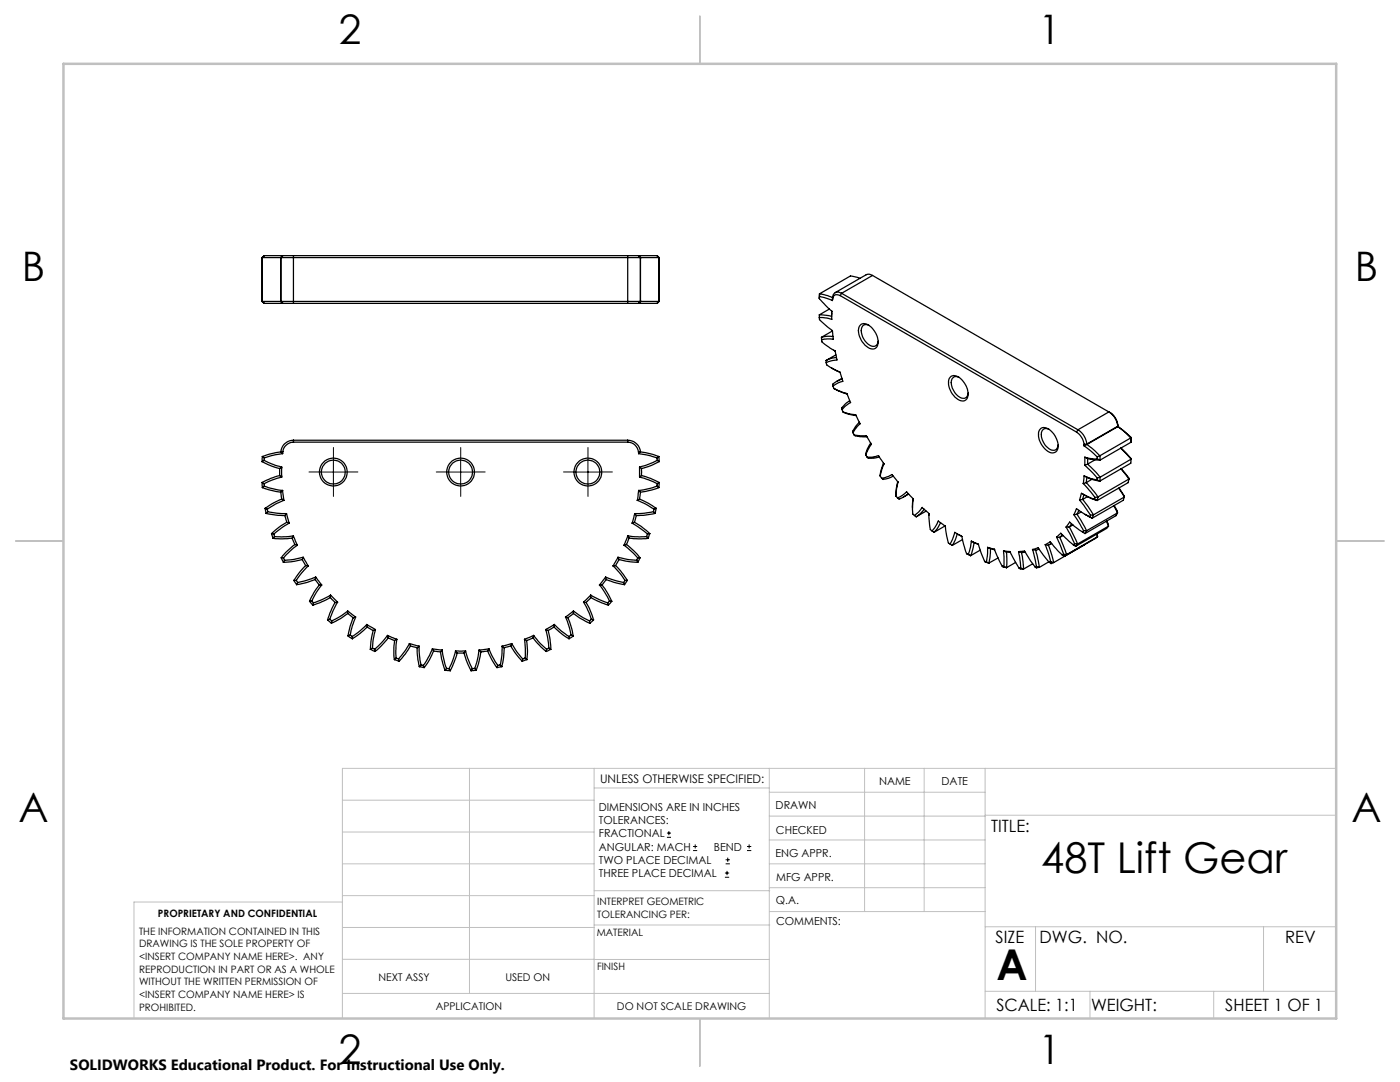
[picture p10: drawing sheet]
<svg xmlns="http://www.w3.org/2000/svg" width="279mm" height="216mm" viewBox="0 0 279 216" stroke-linecap="round" stroke-linejoin="round" font-family="sans-serif">
<g fill="none" stroke="#000" stroke-width=".2">
<path d="M64 94.2h5M66.5 91.7v5M89.4 94.2h5M91.9 91.7v5M114.8 94.2h5M117.3 91.7v5M133.1 167.1h.8M133.1 166.2h.8M133.5 165.8v.9M138.3 169.7h.8M138.3 168.9h.8M138.7 168.5v.8"/>
<path d="M144.7 175h.8M144.7 174.2h.8M144.8 172.4h.9M144.8 171.6h.9M145.1 173.8v.8M145.2 171.1v.9M149.1 169.7h.8M149.1 168.9h.8M149.5 168.5v.8"/>
</g>
<path d="M64 94.2h-2.3M66.5 91.7v-2.4M66.5 96.7v2.4M69 94.2h2.4M89.4 94.2h-2.3M91.9 91.7v-2.4M91.9 96.7v2.4M94.4 94.2h2.4M114.8 94.2h-2.3M117.3 91.7v-2.4M117.3 96.7v2.4M119.8 94.2h2.4" fill="none" stroke="#000" stroke-width=".2" stroke-dasharray="15.2 1.3 1.3 1.3"/>
<g fill="none" stroke="#c0c0c0" stroke-width=".2">
<path d="M68.3 159.7h50.3M93.7 153.3v44.9M118.6 153.3v49.9M118.6 157.2h34.9M153.5 153.3v49.9M153.5 158.1h43.1M172.5 153.3v28.6M184.4 153.3v28.6M196.6 153.3v49.9M266.7 153.3h-198.4v49.9M68.3 178.7h50.3M68.3 172.4h50.3"/>
<path d="M68.3 166h50.3M68.3 180h-41.6v23.2M118.6 177.7h35M153.5 167.6h43.1M153.5 162.8h43.1M153.5 172.4h43.1M153.5 177.1h43.1M196.6 162.7h70.1M68.3 198.2h85.2M68.3 191.4l85.2 .1M68.3 185.1h50.3M118.6 184.6h35"/>
<path d="M153.6 181.9h43M196.6 197.8h70.1M196.6 184.9h70.1M206.7 184.9v12.9M217.5 197.8v5.4M242.2 197.8v5.4M252.2 184.9v12.9"/>
</g>
<path d="M139.7 3.2v9.5M3.1 107.9h9.6M266.7 107.9h9.5M139.7 203.2v9.6" fill="none" stroke="#c0c0c0" stroke-width=".25"/>
<path d="M12.7 12.7h254v190.5h-254z" fill="none" stroke="#c0c0c0" stroke-width=".5"/>
<g fill="none" stroke="#000" stroke-width=".25">
<path d="M52.3 51.4h.1M52.3 51.4v8.7M52.4 51.4h3.6M52.4 51.4v8.7M52.7 51h3.7M52.7 51l-.4 .4M52.7 51l-.3 .4M56 51.4h.1M56 51.4v8.7M56.1 51.4h71.7M56.1 51.4v8.7M56.4 51h.1"/>
<path d="M56.4 51l-.4 .4M56.4 51h2.2M56.4 51l-.3 .4M58.6 51v9.5M58.6 51h66.7M125.3 51h2.1M125.3 51v9.5M127.4 51h.1M127.4 51l.4 .4M127.5 51h3.6M127.5 51l.3 .4M127.8 51.4h.1"/>
<path d="M127.8 51.4h3.7M127.8 51.4v8.7M131.1 51l.5 .4M131.1 51l.4 .4M131.5 51.4h.1M131.5 51.4v8.7M131.6 51.4v8.7M163.5 59.6l2.5 2.5M163.5 59.2v.4M163.5 59.2l2.6 .8M163.5 58.6l1.7 .4 1 .4M163.5 58.6v1"/>
<path d="M163.5 58.6v.6M166.2 59.7l-.1 .3M166.2 59.3v.1M166.2 59.3v.4M166.2 59.4l-.1 .6M167.7 59a.9 .9 0 0 0-1-.2 .9 .9 0 0 0-.5 .9M167.7 59l47.1 27.2M168 58.5a1.08 1.08 0 0 0-1.2-.2 1.08 1.08 0 0 0-.6 1M168 58.5l47.1 27.3M168 58.5l-.3 .5M171.6 55.5l-1.9-.4-6.2 3.5M174.1 55l-.6-.3-.6 .1-6.2 3.6"/>
<path d="M174.1 55l-6.1 3.5M174.1 55l47.2 27.2M52.3 60.1h.1M52.3 60.1l.4 .4M52.4 60.1h3.6M52.4 60.1l.3 .4M52.7 60.5h3.7M56 60.1h.1M56 60.1l.4 .4M56.1 60.1h71.7M56.1 60.1l.3 .4M56.4 60.5h.1"/>
<path d="M56.4 60.5h2.2M58.6 60.5h66.7M125.3 60.5h2.1M127.4 60.5h.1M127.5 60.5h3.6M127.8 60.1h.1M127.8 60.1h3.7M127.8 60.1l-.4 .4M127.8 60.1l-.3 .4M131.5 60.1h.1M131.5 60.1l-.4 .4M131.6 60.1l-.5 .4"/>
<path d="M163.5 63.4v.4l1.6 1.4a1.56 1.56 0 0 1 1.1 1.8l.1 .7-1.2-.1-1.1 .2M163.5 62.8l2.5 .3M163.5 62.8v.6M163.9 67.3l.1 .5M164 67.8v.3a7.2 7.2 0 0 0 2.7 2M164.9 71.9v.5M164.9 72.4l.1 .4 1.7 1a1.6 1.6 0 0 1 1.3 1.6l.2 .7-1 .3-.9 .6M165.5 61.7l-2 1.1M166 62.1v.8M166 73.4l1.7 .9M166 62.1v1.6l-1-.2-1.5-.1M166.1 66l-2.2 1.3"/>
<path d="M166.2 67.1h-1.1l-1.2 .2M166.3 77l.1 .5M166.4 69.9l.3 .2M166.4 77.5l1.7 .7a1.44 1.44 0 0 1 1.4 1.5l.3 .6-1 .6-.7 .8M166.4 77.5l2.7 1.1M166.7 70.1l.3 1.7-1.1 .2-1 .4M166.8 70.8l-1.9 1.1M166.9 71.3l-1 .2-1 .4M168 75.5l-1 .6M168.1 75.6l-1.7 .9-.2 .2 .1 .3M169.6 80l-1 .8a1.05 1.05 0 0 0-.5 .9M171.9 64.7a2.38 2.38 0 0 1 2.7 1.5 2.63 2.63 0 0 1 .2 3.2 1.69 1.69 0 0 1-2.2-.5 3.7 3.7 0 0 1-1.1-3.8z"/>
<path d="M173.4 64.9a.99 .99 0 0 0-1.1 0 .99 .99 0 0 0-.4 1.1 3.4 3.4 0 0 0 2.3 3.1l.7-.2 .4-.8M189.7 75.2a1.65 1.65 0 0 1 2.4 .7 3.5 3.5 0 0 1 .8 3.7 1.38 1.38 0 0 1-2-.1 3.7 3.7 0 0 1-1.4-4zM191.4 75.3a1.08 1.08 0 0 0-1.3 .1 1.08 1.08 0 0 0-.2 1.3 3.1 3.1 0 0 0 2.5 2.8l.6-.4 .2-.7M52.3 96.3l.1 1M52.3 92.1l1.7 .8 1.8 .6M52.3 96.3l.4 .2M52.4 91.1l-.1 1M52.4 97.3l1.3 .5 2.3 .4M52.4 91.1l.3 .3M52.7 96.5v.5M52.7 91.9l2.2 .9 1.3 .4M52.7 91.9l-.4 .2"/>
<path d="M52.7 97l2.8 .8 .9 .1M52.7 91.4v.5M52.7 97l-.3 .3M55.8 94.9l-1.8 .6-1.7 .8M55.8 93.5v1.4M55.8 94.9l.4 .3M56 90.2l-2.3 .4-1.3 .5M56 98.2l.2 1.4M56 90.2l.4 .3M56.1 90.1l-.1 .1M56.1 90.1h.3M56.2 95.2l-1.8 .5-1.7 .8"/>
<path d="M56.2 93.2v2M56.2 99.6l-1.7 .8-1.6 1M56.2 93.2l-.4 .3M56.2 99.6l.5 .2M56.4 97.9l.3 1.9M56.4 90.5l-1.4 .2-2.3 .7M56.4 97.9l-.4 .3M56.4 90.1v.4M56.7 99.8l-1.8 .8-1.6 1M58.6 88.2a2.2 2.2 0 0 0-2.2 1.9M58.6 87.8a2.57 2.57 0 0 0-2.5 2.3M58.6 88.2h66.7"/>
<path d="M58.6 87.8h66.7M58.6 87.8v.4M125.3 88.2a2.19 2.19 0 0 1 2.1 1.9M125.3 87.8a2.57 2.57 0 0 1 2.5 2.3M125.3 87.8v.4M127.2 99.8l1.7 .8 1.6 1M127.4 90.1l.1 .4M127.5 90.5l2.3 .4 1.3 .5M127.5 97.9l-.3 1.9M127.5 97.9l.3 .3M127.6 93.2v2M127.6 95.2l1.8 .5 1.8 .8"/>
<path d="M127.6 99.6l1.8 .8 1.6 1M127.6 99.6l-.4 .2M127.6 93.2l.4 .3M127.8 98.2l-.2 1.4M127.8 90.1v.1M127.8 90.2l2.3 .4 1.4 .5M127.8 90.2l-.3 .3M127.8 90.1h-.4M128 94.9l1.9 .6 1.7 .8M128 93.5v1.4M128 94.9l-.4 .3M131.1 91.4l.1 .5"/>
<path d="M131.1 97l-1.3 .4-2.3 .5M131.1 97l.4 .3M131.2 91.9l-2.2 .9-1.4 .4M131.2 96.5l-.1 .5M131.2 91.9l.4 .2M131.5 97.3l-1.4 .5-2.3 .4M131.5 91.1l.1 1M131.5 91.1l-.4 .3M131.6 96.3l-.1 1M131.6 92.1l-1.7 .8-1.9 .6M131.6 96.3l-.4 .2M168.1 81.7l.1 .5"/>
<path d="M168.2 82.2l2 .5a.7 .7 0 0 1 .9 .7l.6 1.2-.6 .5-.8 1.3M168.2 82.2l1.2 .5 1.5 .2M170.3 86.4l.2 .4M170.5 86.8l1.2 .2 1.2-.1 .5 .9 .5 .9-1.1 2.1M170.5 86.8a4.5 4.5 0 0 0 2.5 .3M171.5 84.2l-1.2 1.6-.1 .2 .1 .4M172.8 90.8l.3 .4M173.1 91.2h1.1l1.1-.3 1.2 1.7-.5 1.1-.3 1.3M173.8 88.4l-.1 .2a4.4 4.4 0 0 0-.9 2.2M175.5 91.2l-1.3 .2h-.9l-.2-.2M175.7 95l.3 .4M176 95.4l1.3-.3 .7-.4 1.2 1.5-.3 1.3-.1 1.5"/>
<path d="M176.3 92.4l-.5 1.4-.1 1.2M178.3 95l-1 .4-1.1 .3-.2-.3M178.8 99l.3 .3M179.1 99.3l1-.5 .8-.7 .5 .6a1.6 1.6 0 0 1 .7 1.9v2l.4 .3M179.2 96.1l-.3 1.3-.1 1.6M181.3 98.5l-1.6 1-.3 .1-.3-.3M181.3 98.6l-1 .6M182.2 99.5l-.1 1.9M207.8 85.4a2.41 2.41 0 0 1 2.7 1.5 2.68 2.68 0 0 1 .2 3.3 1.64 1.64 0 0 1-2.1-.6 3.7 3.7 0 0 1-1.2-3.8zM209.3 85.7a1.08 1.08 0 0 0-1.2 .1 1.08 1.08 0 0 0-.3 1.2 3.1 3.1 0 0 0 2.6 2.9l.6-.4 .2-.7M214.8 86.2a3.6 3.6 0 0 1 1.6 2.5M215.1 85.8a3.7 3.7 0 0 1 1.8 2.8"/>
<path d="M215.1 85.8l-.3 .4M215.4 99.8l2.2 3M216.1 99.7l2.1 3M216.1 99.7l-.7 .1M216.1 98.6l1.6 .8 1.3 .5M216.2 96.5l2.3 2.8M216.3 98.7l-.2 1M216.4 89l2.6 2.2M216.4 95l1.3 .5 1.3 .3M216.4 95l-.2 1.5M216.4 88.7v.3M216.4 95l.5 .2"/>
<path d="M216.5 91.2l1 .3 1.5 .1M216.5 91.2v1.7M216.5 92.9l2.5 2.5M216.5 91.2l.6 .3M216.8 96.3l2.3 2.9M216.8 96.3l-.6 .2M216.9 88.6v.1M216.9 88.6l-.5 .1M216.9 88.7l2.6 2.2M216.9 95.2l1.3 .5 1.3 .3M216.9 95.2l-.1 1.1M216.9 88.7l-.5 .3"/>
<path d="M217 99.1l-.9 .6M217.1 91.5l1.2 .3h1.3M217.1 92.6l2.5 2.6M217.1 91.5v1.1M217.1 92.6l-.6 .3M217.9 95.6l-1.1 .7M218.5 99.7l-2.7-1.3-.4 1.4M218.5 99.7l.5 .2M218.5 99.3v.4M218.5 91.8l-1.4 .8M219 91.2v.4M219 95.4v.4"/>
<path d="M219 91.6l.6 .2M219 95.8l.5 .2M219.1 99.2l-.1 .7M219.1 99.2l-.6 .1M219.5 90.9l.1 .9M219.5 90.9l-.5 .3M219.6 95.2l-.1 .8M219.6 95.2l-.6 .2M221.3 82.2a3.7 3.7 0 0 1 1.8 2.9M221.3 82.2a3.2 3.2 0 0 1 1.8 2.6M221.3 82.2l-6.2 3.6M223.1 85.1h.1"/>
<path d="M223.1 84.8v.3M223.1 85.1l-6.2 3.5M223.1 85.1l2.6 2.3M223.1 85.1l2.6 2.2M223.1 85.1l-6.2 3.6M223.2 97.4l1.2 1.8M223.3 97.4l1.1 1.8M223.7 89.4l2 2.2M223.7 93.6l1.6 2M223.8 93.5l1.5 1.9v.2M224.4 99.2l-.2 .6-6.2 3.6M224.4 99.2l-6.2 3.5"/>
<path d="M225.3 95.6l-.2 .7-6.1 3.6M225.3 95.6l-6.2 3.6M225.7 87.4v.8M225.7 87.4l-6.2 3.5M225.7 87.3v.9M225.7 87.3v.1M225.7 91.6v.8l-6.2 3.6M225.7 88.2l-6.1 3.6M225.7 91.6l-6.1 3.6M52.9 101.4l.2 1M52.9 101.4l.4 .2M53.1 102.4l2.4 .4 1.4 .1"/>
<path d="M53.3 101.6l.1 .5M53.4 102.1l1.9 .3 1.9 .1M53.4 102.1l-.3 .3M54.2 106.5l.3 .9M54.2 106.5l.4 .1M54.6 106.6l.2 .5M54.8 107.1l-.3 .3M56.1 111.3l.5 .9M56.1 111.3h.5M56.6 111.3l.2 .5M56.8 111.8l-.2 .4M56.9 102.9l.3 1.3"/>
<path d="M57.2 102.5l.5 1.9M57.2 102.5l-.3 .4M57.2 104.2l-1.6 1-1.4 1.3M57.2 104.2l.5 .2M57.7 104.4l-1.2 .7-1.9 1.5M58.3 107.4l.5 1.3M58.3 107.4l-1.9 .1-1.9-.1M58.6 106.9l.7 1.9M58.6 106.9l-1.5 .2h-2.3M58.6 106.9l-.3 .5M58.6 115.8l.6 .9M58.6 115.8h.5"/>
<path d="M58.8 108.7l-1.8 1.5-.9 1.1M58.8 108.7l.5 .1M59.1 115.8l.3 .4M59.3 108.8l-1.4 1.2-1.3 1.3M59.4 116.2l-.2 .5M60.3 111.7l.7 1.2M60.3 111.7l-2.3 .4-1.4 .1M60.5 111.2l1 1.7M60.5 111.2l-1.8 .4-1.9 .2M60.5 111.2l-.2 .5M61 112.9l-1.3 1.4-1.1 1.5M61 112.9h.5"/>
<path d="M61.5 112.9l-1.3 1.4-1.1 1.5M61.8 120l.6 .8M62.2 119.9l.3 .4M62.2 119.9l-.4 .1M62.9 115.6l.8 1.1M62.9 115.6l-1.8 .7-1.9 .4M63 115.1l1.2 1.6M63 115.1l-3.6 1.1M63 115.1l-.1 .5M63.7 116.7l-1.1 1.6-.8 1.7M63.7 116.7h.5M64.2 116.7l-1.1 1.6-.9 1.6"/>
<path d="M65.9 119.2l1 1M65.9 119.2l-2.1 1.1-1.4 .5M66 118.7l1.4 1.5M66 118.7l-1.7 .9-1.8 .7M66 118.7l-.1 .5M117.9 118.7l1.7 .9 1.7 .7M117.9 118.7l-1.4 1.5M117.9 118.7v.5M117.9 119.2l-.9 1M117.9 119.2l2.2 1.1 1.3 .5M119.6 116.7l1.1 1.6 .9 1.6M119.6 116.7h.6"/>
<path d="M120.2 116.7l1 1.6 .9 1.7M120.9 115.1l3.6 1.1M120.9 115.1l-1.3 1.6M120.9 115.1l.1 .5M121 115.6l-.8 1.1M121 115.6l1.8 .7 1.8 .4M121.6 119.9l-.3 .4M121.6 119.9l.5 .1M122.1 120l-.7 .8M122.3 112.9l1.3 1.4 1.1 1.5M122.8 112.9l1 1 1.4 1.9M122.8 112.9h-.5"/>
<path d="M123.3 111.2l1.9 .4 1.9 .2M123.3 111.2l-1 1.7M123.3 111.2l.2 .5M123.5 111.7l-.7 1.2M123.5 111.7l1.4 .3 2.4 .2M124.5 116.2l.1 .5M124.5 108.8l1.8 1.5 1 1M124.7 115.8l-.2 .4M124.7 115.8h.5M125 108.7l1.5 1.2 1.2 1.4M125 108.7l-.5 .1M125.2 115.8l-.6 .9"/>
<path d="M125.3 106.9l1.4 .2h2.3M125.3 106.9l-.8 1.9M125.3 106.9l.3 .5M125.6 107.4l-.6 1.3M125.6 107.4l1.9 .1 1.8-.1M126.2 104.4l3 2.2M126.6 104.2l1.2 .8 1.9 1.5M126.6 104.2l-.4 .2M126.7 102.5l-.5 1.9M126.7 102.5l.3 .4M127 102.9l-.4 1.3M127.1 111.8l.2 .4"/>
<path d="M127.3 111.3l-.2 .5M127.7 111.3l-.4 .9M127.7 111.3h-.4M129 107.1l.3 .3M129.2 106.6l-.2 .5M129.7 106.5l-.4 .9M129.7 106.5l-.5 .1M130.4 102.1l-1.8 .3-1.9 .1M130.4 102.1l.3 .3M130.5 101.6l-.1 .5M130.7 102.4l-2.3 .4-1.4 .1M131 101.4l-.3 1"/>
<path d="M131 101.4l-.5 .2M182.5 102.9l.3 .2M184.4 101.6l-.7 .8-.9 .7M184.8 102l-2 1.1M185.4 102.5l.3 3.2 .3 .2M185.4 102.5l-1.4-1.3-.7 1-.8 .7M185.4 102.5v.3M186 105.9l.5-.6 .8-1.3 .5 .4a1.66 1.66 0 0 1 1 1.8l.5 2.1 .3 .2M186 105.9l.4 .3M187.7 104.3l-.6 1-.7 .9M188.6 105l-2.2 1.2M189.6 108.5l.4 .3"/>
<path d="M191 106.5l-.4 1.2-.6 1.1M191.2 106.6l.7 .4M191.9 107l1 3.5M191.9 107l-1.4-.8-.9 2.3M192.1 107.7l-2.1 1.1M192.9 110.5l.4 .1M192.9 110.5l.8 .4M193.3 110.6l.4 .3M193.9 108l.8 .4a.95 .95 0 0 1 .8 1l1 2.6M193.9 108l-.6 2.6M193.9 108l.5 .3M194.4 108.3l.9 .4"/>
<path d="M194.4 108.3l-.3 1.3-.4 1.3M195.6 109.8l-1.9 1.1M196.5 112l.4 .1M196.5 112l.8 .4M196.9 112.1l.4 .3M197.1 109.2l1.4 .4 1.5 3.4M197.1 109.2l-.2 2.9M197.1 109.2l.6 .3M197.7 109.5l.8 .2M197.7 109.5l-.4 2.9M199.2 111.3l-1.9 1.1M200 113h.3"/>
<path d="M200 113l.9 .3M200.3 109.9l1.3 .2 1.8 3.2M200.3 109.9v3.1M200.3 109.9l.5 .2M200.3 113l.6 .3M200.8 110.1l.8 .1M200.8 110.1l.1 3.2M202.7 112.2l-1.8 1.1M203.3 110.1l1.2-.1 2.1 3.1M203.3 110.1l.4 3.2M203.3 110.1l.6 .1M203.4 113.3h.3"/>
<path d="M203.4 113.3l.2 .2 .7 .1M203.7 113.3l.6 .3M203.9 110.2l.4 3.4M204.6 110.2h-.7M206.1 109.6l1.1-.3 2.2 2.9M206.1 109.6l.7 3.4M206.1 109.6l.6 .2M206.1 112.5l-1.8 1.1M206.6 113.1l.2 .2 .6-.1M206.7 109.8l.7 3.4M206.8 113l-.2 .1M206.8 113l.6 .2"/>
<path d="M207.4 109.6l-.7 .2M208.6 108.7l1-.6 2.4 2.7M208.6 108.7l1.1 3.4M208.6 108.7l.6 .1M209.2 108.8l1.1 3.5M209.3 112.1l-1.9 1.1M209.4 112.2l.4 .3 .5-.2M209.6 108.6l.3-.2-.7 .4M209.7 112.1l-.3 .1M209.7 112.1l.6 .2M210.9 107.2l.8-.8 2.5 2.4M210.9 107.2l1.4 3.4"/>
<path d="M210.9 107.2h.6M211.5 107.2l1.4 3.5M212 106.7l-.5 .5M212 110.8l.4 .2M212.2 106.9l-.7 .3M212.3 110.6l-.3 .2M212.3 110.6l.6 .1M212.8 105.2l.7-1 2.6 2M212.8 105.2l1.7 3.3M212.8 105.2h.6M212.9 110.7l-.5 .3M213.4 105.2l1.7 3.3"/>
<path d="M213.9 104.5l-.5 .7M214.1 104.7l-.7 .5M214.2 108.8l.5 .2M214.3 102.7l.5-1.2 2.7 1.7M214.3 102.7l2 3.2M214.5 108.5l-.3 .3M214.5 108.5h.6M214.9 102.6l2 3.3M214.9 102.6l-.6 .1M215.1 108.5l-.4 .5M215.3 101.8l-.4 .8M215.8 102.2l-.9 .4"/>
<path d="M216.1 106.2l.4 .3M216.3 105.9l-.2 .3M216.3 105.9h.6M216.5 108.7l-6.2 3.6M216.5 102.6l1.5 .8M216.9 105.9l-.4 .6M217.5 103.2l.5 .2M217.6 102.8l-.1 .4M218.2 102.7l-.2 .7M218.2 102.7l-.6 .1M218.9 106.6l.1 .5M218.9 106.5l.1 .6"/>
<path d="M219 107.1l-6.6 3.9M219 107.1l-6.1 3.6M220.8 104l.4 1M220.9 103.9l.3 1.1M221.2 105l-.4 .4-6.1 3.6M221.2 105l-6.1 3.5M222.3 100.9l.7 1.4M222.4 100.9l.6 1.4M223 102.3l-.3 .6-6.2 3.6M223 102.3l-6.1 3.6M62.5 120.3l-.1 .5M65.4 123.7l.7 .7"/>
<path d="M65.8 123.6l.4 .3M65.8 123.6l-.4 .1M66.2 123.9l-.1 .5M66.9 120.2l-1.1 2.1-.4 1.4M67.4 120.2l-.9 1.6-.7 1.8M67.4 120.2h-.5M69.4 121.9l1.6 1.2M69.4 121.9l-1.5 1.1-1.7 .9M69.4 122.4l1.1 .9M69.4 122.4l-1.6 1.1-1.7 .9M69.4 121.9v.5M69.5 126.9l.8 .6"/>
<path d="M69.9 126.7l.4 .3M69.9 126.7l-.4 .2M70.3 127v.5M70.5 123.3l-.7 1.8-.3 1.8M71 123.1l-.7 1.8-.4 1.8M71 123.1l-.5 .2M73.2 124.6l1.7 1M73.2 124.6l-1.4 1.3-1.5 1.1M73.2 124.6l.1 .5M73.3 125.1l1.2 .7M73.3 125.1l-1.4 1.3-1.6 1.1M73.9 129.6l.9 .4"/>
<path d="M74.3 129.3l.5 .2M74.3 129.3l-.4 .3M74.5 125.8l-.5 2.3-.1 1.5M74.8 129.5v.5M74.9 125.6l-.4 1.9-.2 1.8M74.9 125.6l-.4 .2M77.3 126.8l1.9 .8M77.3 126.8l-1.2 1.5-1.3 1.2M77.3 126.8l.2 .5M77.5 127.3l1.2 .5M77.5 127.3l-1.3 1.4-1.4 1.3M78.7 131.6l1 .3"/>
<path d="M78.7 127.8l-.1 1.4 .1 2.4M79.1 131.3l.5 .2M79.1 131.3l-.4 .3M79.2 127.6l-.2 2.3 .1 1.4M79.2 127.6l-.5 .2M79.6 131.5l.1 .4M81.7 128.4l1.9 .5M81.7 128.4l-.7 1.2-1.4 1.9M81.7 128.4l.2 .5M81.9 128.9l1.4 .4M81.9 128.9l-1 1.6-1.2 1.4M83.3 129.3l.1 2.3 .3 1.4"/>
<path d="M83.6 128.9l.1 1.9 .3 1.9M83.6 128.9l-.3 .4M83.7 133l1 .2M84 132.7l.5 .1M84 132.7l-.3 .3M84.5 132.8l.2 .4M86.3 129.5l2 .2M86.3 129.5l-.6 1.3-1.2 2M86.3 129.5l.2 .4M86.5 129.9l1.4 .2M86.5 129.9l-.8 1.7-1 1.6M87.9 130.1l.2 1.4 .7 2.3"/>
<path d="M88.3 129.7l.4 2.3 .4 1.4M88.3 129.7l-.4 .4M88.8 133.8h1.1M89.1 133.4h.5M89.1 133.4l-.3 .4M89.6 133.4l.3 .4M90.9 129.9h2M90.9 129.9l-.5 1.8-.8 1.7M90.9 129.9l.3 .4M91.2 130.3l-1.3 3.5M91.2 130.3h1.4M92.6 130.3l.6 1.8 .8 1.7"/>
<path d="M92.9 129.9l.4 1.4 1 2.1M92.9 129.9l-.3 .4M94.3 133.4l-.3 .4M94.8 133.4h-.5M94.8 133.4l.2 .4M95 133.8h-1M95.6 129.7l-.3 1.9-.5 1.8M95.6 129.7l.4 .4M96 130.1l-.5 2.3-.5 1.4M97.3 129.9l-1.3 .2M97.3 129.9l.8 1.7 1.1 1.6M97.6 129.5l.5 1.3 1.2 2"/>
<path d="M97.6 129.5l-2 .2M97.6 129.5l-.3 .4M99.3 132.8l-.1 .4M99.8 132.7l-.5 .1M99.8 132.7l.4 .3M100.2 133l-1 .2M100.2 128.9v1.9l-.4 1.9M100.2 128.9l.4 .4M100.6 129.3l-.1 1.9-.3 1.8M102 128.9l-1.4 .4M102 128.9l1 1.6 1.2 1.4M102.1 128.4l1 1.6 1.2 1.5"/>
<path d="M102.1 128.4l-1.9 .5M102.1 128.4l-.1 .5M104.3 131.5l-.1 .4M104.7 127.6l.1 1.8v1.9M104.7 127.6l.4 .2M104.8 131.3l-.5 .2M104.8 131.3l.4 .3M105.1 127.8l.2 1.9-.1 1.9M105.2 131.6l-1 .3M106.4 127.3l-1.3 .5M106.4 127.3l1.5 1.8 1.1 .9M106.5 126.8l1.2 1.5 1.4 1.2"/>
<path d="M106.5 126.8l-1.8 .8M106.5 126.8l-.1 .5M108.9 125.6l.4 1.4 .2 2.3M108.9 125.6l.5 .2M109.1 129.5l-.1 .5M109.4 125.8l.4 1.9 .1 1.9M109.5 129.3l-.4 .2M109.5 129.3l.4 .3M109.9 129.6l-.9 .4M110.6 125.1l-1.2 .7M110.6 125.1l1.8 1.6 1.2 .8M110.6 124.6l1.4 1.3 1.6 1.1"/>
<path d="M110.6 124.6l-1.7 1M110.6 124.6v.5M112.9 123.1l.8 2.2 .2 1.4M112.9 123.1l.4 .2M113.3 123.3l.8 2.2 .3 1.4M113.6 127v.5M113.9 126.7l-.3 .3M113.9 126.7l.5 .2M114.4 126.9l-.8 .6M114.4 121.9l2 1.4 1.3 .6M114.4 121.9l-1.5 1.2M114.4 122.4l-1.1 .9"/>
<path d="M114.4 122.4l1.2 .9 2.1 1.1M114.4 121.9v.5M116.5 120.2l1 2 .5 1.4M116.5 120.2h.5M117 120.2l.7 1.3 .8 2.2M117.7 123.9v.5M118 123.6l-.3 .3M118 123.6l.5 .1M118.5 123.7l-.8 .7M121.3 120.3l.1 .5"/>
<circle cx="66.5" cy="94.2" r="2.38"/>
<circle cx="66.5" cy="94.2" r="2.78"/>
<circle cx="91.9" cy="94.2" r="2.38"/>
<circle cx="91.9" cy="94.2" r="2.78"/>
<circle cx="117.3" cy="94.2" r="2.38"/>
<circle cx="117.3" cy="94.2" r="2.78"/>
</g>
<g font-size="8.5">
<text x="207.8" y="174.2">48T Lift Gear</text>
<text x="198.9" y="195.5">A</text>
</g>
<g font-size="8.1">
<text x="67.6" y="8.9">2</text>
<text x="207.3" y="8.9">1</text>
<text x="4.4" y="56.2">B</text>
<text x="270.4" y="56.2">B</text>
<text x="3.7" y="164.1">A</text>
<text x="269.7" y="164.1">A</text>
<text x="67.6" y="212.4">2</text>
<text x="207.3" y="212.4">1</text>
</g>
<g font-size="3.4">
<text x="197.8" y="166">TITLE:</text>
<text x="198.7" y="188.1">SIZE</text>
<text x="207.5" y="188.1">DWG. NO.</text>
<text x="256.5" y="188.2">REV</text>
<text x="198.8" y="201.7">SCALE: 1:1</text>
<text x="217.7" y="201.8">WEIGHT:</text>
<text x="244.5" y="201.7">SHEET 1 OF 1</text>
</g>
<text font-size="3" x="14" y="213.5">SOLIDWORKS Educational Product. For Instructional Use Only.</text>
<text font-size="2.4" x="119.8" y="156.2">UNLESS OTHERWISE SPECIFIED:</text>
<g font-size="2.2">
<text x="119.5" y="161.8">DIMENSIONS ARE IN INCHES</text>
<text x="154.8" y="161.4">DRAWN</text>
<text x="175.4" y="156.6">NAME</text>
<text x="187.9" y="156.7">DATE</text>
<text x="119.5" y="164.4">TOLERANCES:</text>
<text x="119.5" y="167.1">FRACTIONAL</text>
<text x="154.9" y="166.3">CHECKED</text>
<text x="119.5" y="169.7">ANGULAR: MACH</text>
<text x="119.5" y="172.4">TWO PLACE DECIMAL</text>
<text x="142.5" y="169.7">BEND</text>
<text x="154.8" y="171">ENG APPR.</text>
<text x="119.5" y="175">THREE PLACE DECIMAL</text>
<text x="154.9" y="175.7">MFG APPR.</text>
<text x="154.9" y="180.4">Q.A.</text>
<text x="154.9" y="184.6">COMMENTS:</text>
</g>
<g font-size="2.1">
<text x="75.5" y="195.7">NEXT ASSY</text>
<text x="100.9" y="195.7">USED ON</text>
<text x="86.9" y="201.5">APPLICATION</text>
<text x="123.1" y="201.6">DO NOT SCALE DRAWING</text>
</g>
<g font-size="2">
<text x="31.5" y="182.9">PROPRIETARY AND CONFIDENTIAL</text>
<text x="119.2" y="180.6">INTERPRET GEOMETRIC</text>
<text x="119.2" y="183.1">TOLERANCING PER:</text>
<text x="27.8" y="186.5">THE INFORMATION CONTAINED IN THIS</text>
<text x="27.8" y="189">DRAWING IS THE SOLE PROPERTY OF</text>
<text x="27.8" y="191.6">&lt;INSERT COMPANY NAME HERE&gt;. ANY</text>
<text x="119.1" y="186.7">MATERIAL</text>
<text x="27.8" y="194.1">REPRODUCTION IN PART OR AS A WHOLE</text>
<text x="27.8" y="196.6">WITHOUT THE WRITTEN PERMISSION OF</text>
<text x="119.1" y="193.5">FINISH</text>
<text x="27.8" y="199.1">&lt;INSERT COMPANY NAME HERE&gt; IS</text>
<text x="27.8" y="201.7">PROHIBITED.</text>
</g>
</svg>
